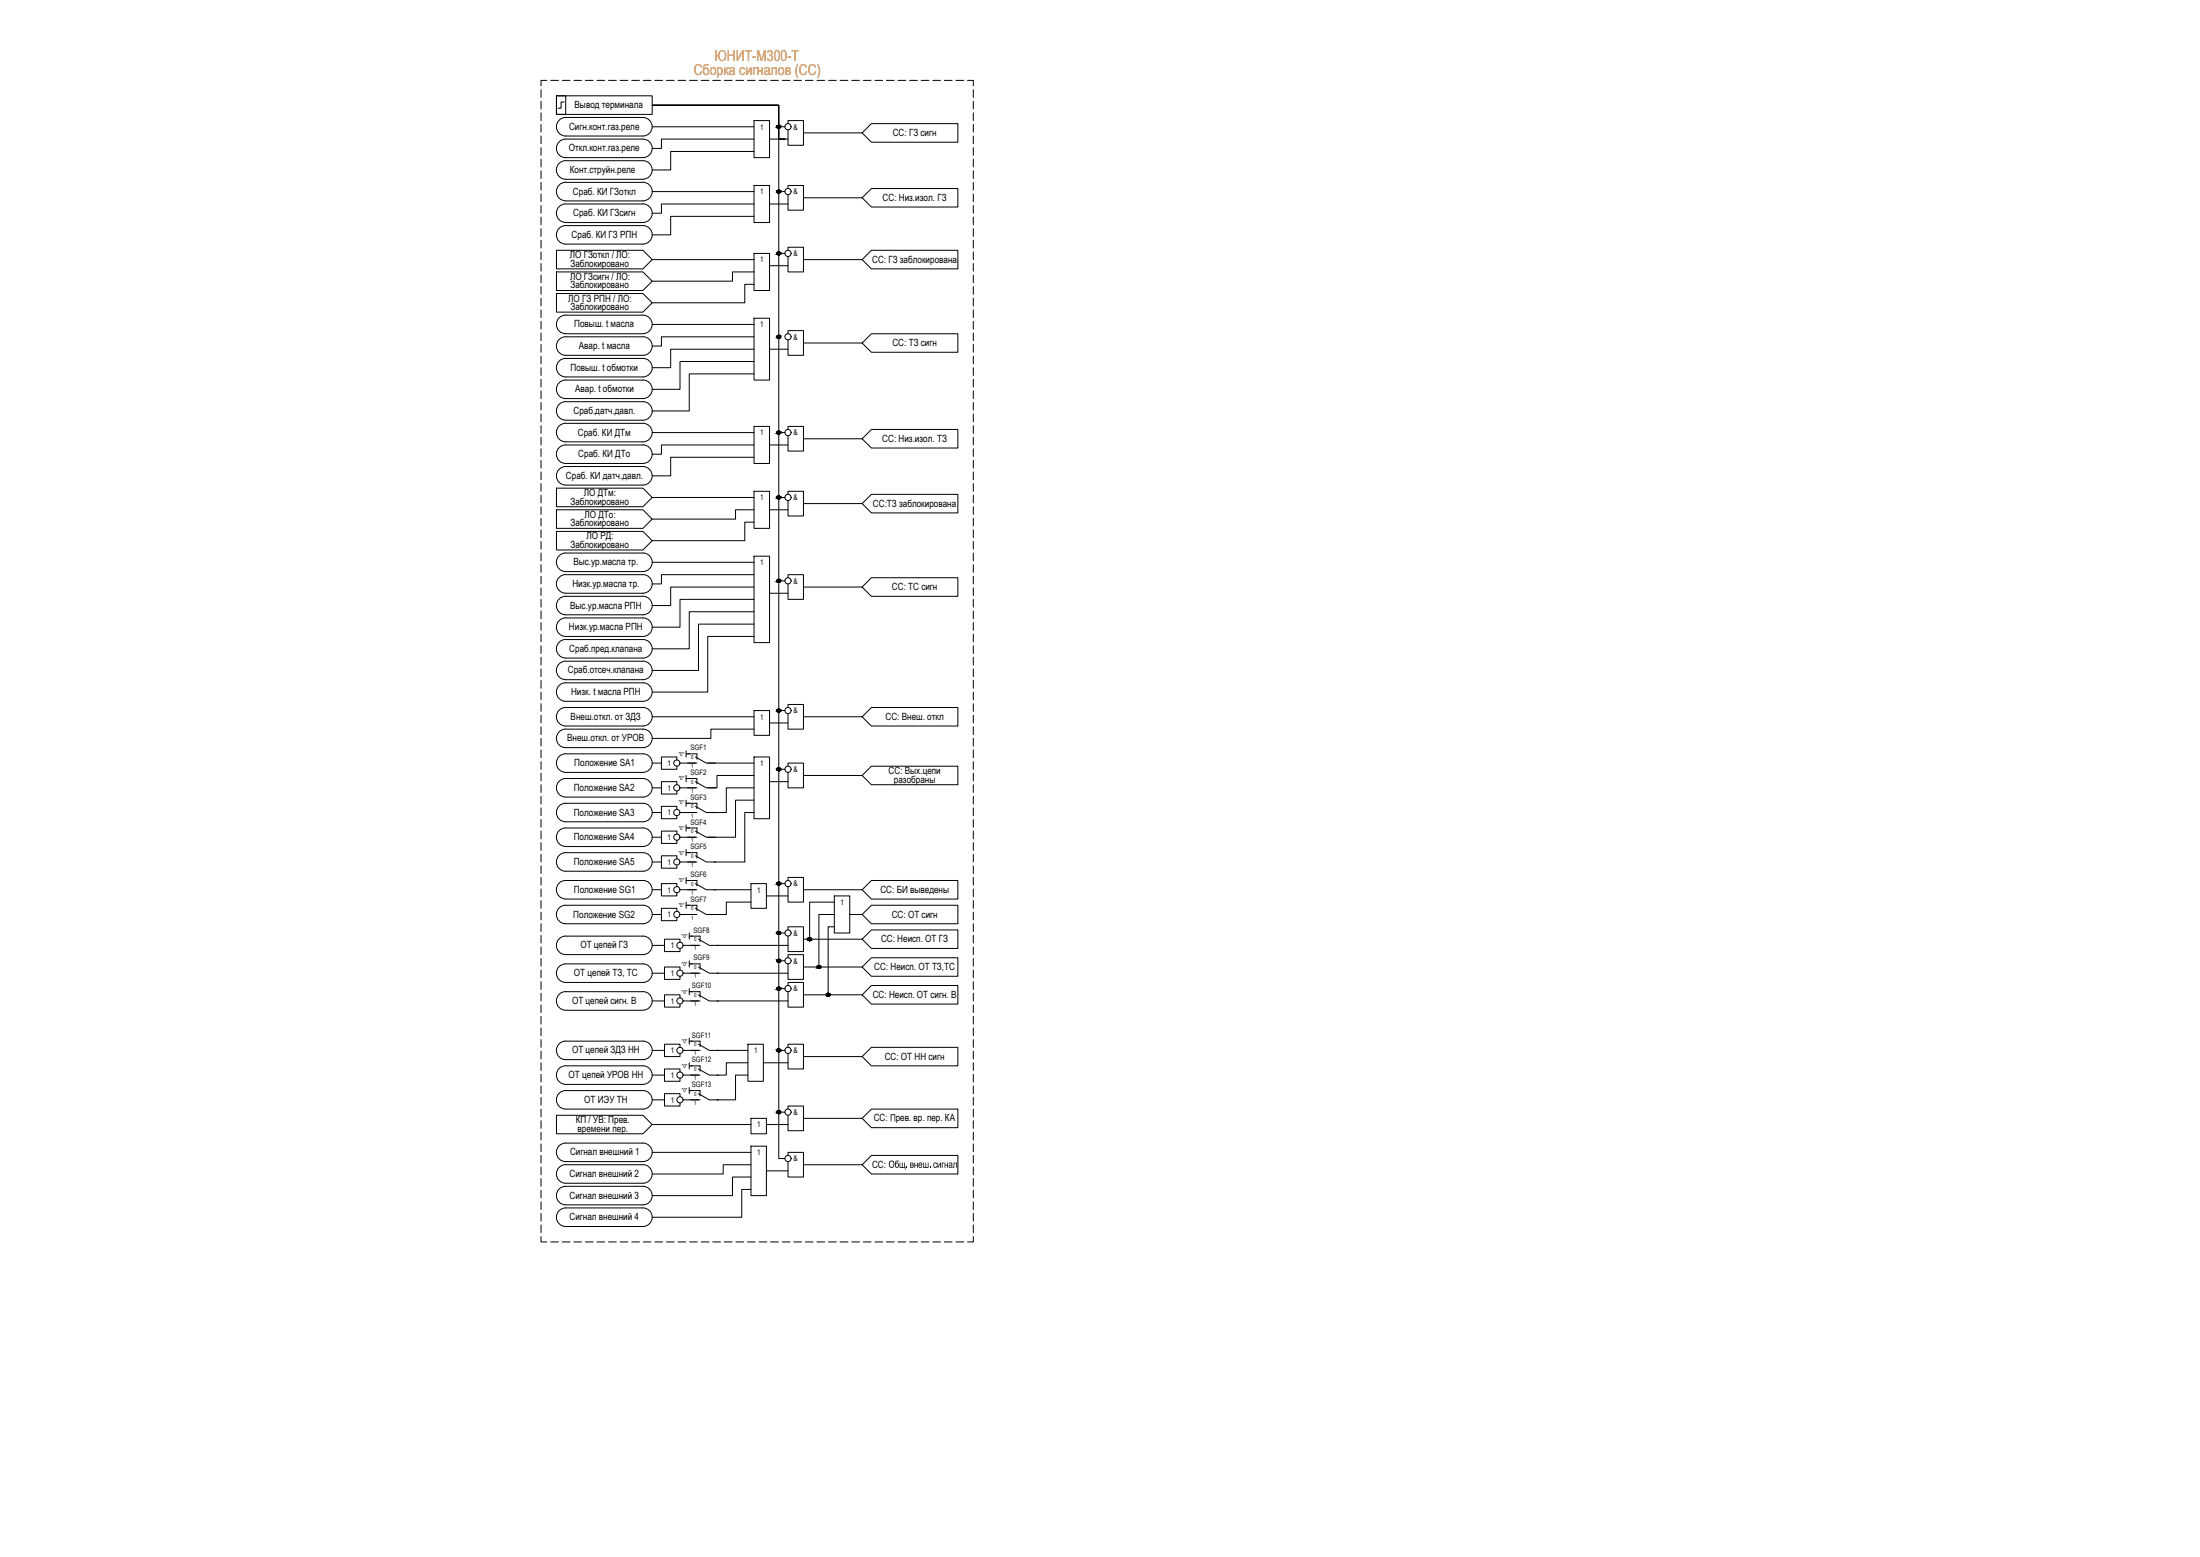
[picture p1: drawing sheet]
<svg xmlns="http://www.w3.org/2000/svg" width="1189mm" height="841mm" viewBox="0 0 1189 841" stroke-linecap="round" stroke-linejoin="round" font-family="sans-serif">
<!-- layer: 0 -->
<g fill="none" stroke="#000" stroke-width=".54">
<path d="M292 48v5M292 55v4M296 43h-4v3M298 43h4M301 52h5v10h-5zM301 52h51v10h-51zM304 43h4M305 55h-2v3h-1M310 43h4M316 43h5M323 43h4M329 43h4"/>
<path d="M335 43h4M341 43h5M348 43h4M352 57h69v18h3h-3v-18zM354 43h4M360 43h4M366 43h5M373 43h4M379 43h4M385 43h4M391 43h5M398 43h4"/>
<path d="M404 43h4M410 43h4M416 43h5M423 43h4M429 43h4M435 43h4M442 43h4M448 43h4M454 43h4M460 43h4M467 43h4M473 43h4"/>
<path d="M479 43h4M485 43h4M492 43h4M498 43h4M504 43h4M510 43h4M517 43h4M523 43h3v3M526 48v5M526 55v4M292 61v4M292 67v4"/>
<path d="M292 73v5M292 80v4M306 63a5 5 0 0 0-5 5 5 5 0 0 0 5 5M306 75a5 5 0 0 0-5 5 5 5 0 0 0 5 5M306 63h41a5 5 0 0 1 5 5 5 5 0 0 1-5 5h-41M306 75h41a5 5 0 0 1 5 5 5 5 0 0 1-5 5h-41M352 68h55M407 65h9v20h-9zM407 75h-50v5h-5M416 75h10M421 75v526h3M421 68h3"/>
<path d="M426 67v-2h8v13h-8v-8M434 72h32l5-5h47v10h-47l-5-5M526 61v4M526 67v4M526 73v5M526 80v4M292 86v4M292 92v4M292 98v5M306 87a5 5 0 0 0-5 5 5 5 0 0 0 5 5M306 98a5 5 0 0 0-5 5 5 5 0 0 0 5 5M306 87h41a5 5 0 0 1 5 5 5 5 0 0 1-5 5h-41"/>
<path d="M306 98h41a5 5 0 0 1 5 5 5 5 0 0 1-5 5M407 82h-45v10h-10M526 86v4M526 92v4M526 98v5M292 105v4M292 111v4M292 117v4M306 110a5 5 0 0 0-5 5 5 5 0 0 0 5 5M306 110h41a5 5 0 0 1 5 5 5 5 0 0 1-5 5h-41M306 109h41M352 103h55"/>
<path d="M407 100h9v20h-9zM407 110h-50v5h-5M407 117h-45v10h-10M416 110h10M421 103h3M426 102v-2h8v14h-8v-9M434 107h32l5-5h47v10h-47l-5-5M526 105v4M526 111v4M526 117v4M292 124v4M292 130v4"/>
<path d="M292 136v4M301 135h46l5 5-5 5h-46zM306 122a5 5 0 0 0-5 5 5 5 0 0 0 5 5M306 122h41a5 5 0 0 1 5 5 5 5 0 0 1-5 5h-41M407 137h9v20h-9zM421 137h3M426 135v-1h8v13h-8v-8M526 124v4M526 130v4M526 136v4M292 142v4M292 149v4"/>
<path d="M292 155v4M301 147h46l5 5-5 5h-46zM301 159h46l5 5-5 5h-46zM352 140h55M407 147h-11v5h-44M407 154h-5v10h-50M416 144h10M434 140h32l5-5h47v10h-47l-5-5M526 142v4M526 149v4M526 155v4M292 161v4"/>
<path d="M292 167v5M292 174v4M292 180v4M306 170a5 5 0 0 0-5 5 5 5 0 0 0 5 5M306 170h41a5 5 0 0 1 5 5 5 5 0 0 1-5 5h-41M352 175h55M407 172h9v33h-9zM526 161v4M526 167v5M526 174v4M526 180v4M292 186v4"/>
<path d="M292 192v5M292 199v4M306 182a5 5 0 0 0-5 5 5 5 0 0 0 5 5M306 194a5 5 0 0 0-5 5 5 5 0 0 0 5 5M306 194h41a5 5 0 0 1 5 5 5 5 0 0 1-5 5h-41M306 182h41M347 182a5 5 0 0 1 5 5 5 5 0 0 1-5 5h-41M407 189h-45v10h-10M407 182h-50v5h-5M407 195h-40v15h-15M416 189h10M426 180v-1h8v13h-8v-8"/>
<path d="M434 185h32l5-5h47v10h-47l-5-5M526 186v4M526 192v5M526 199v4M292 205v4M292 211v4M292 217v5M306 205a5 5 0 0 0-5 5 5 5 0 0 0 5 5M306 217a5 5 0 0 0-5 5 5 5 0 0 0 5 5M306 217h41a5 5 0 0 1 5 5 5 5 0 0 1-5 5h-41M306 205h41M347 205a5 5 0 0 1 5 5 5 5 0 0 1-5 5h-41"/>
<path d="M407 202h-35v20h-20M526 205v4M526 211v4M526 217v5M292 224v4M292 230v4M292 236v4M306 229a5 5 0 0 0-5 5 5 5 0 0 0 5 5M306 229h41a5 5 0 0 1 5 5 5 5 0 0 1-5 5h-41M352 234h55M407 230h9v20h-9zM421 234h3"/>
<path d="M426 232v-2h8v14h-8v-9M434 237h32l5-5h47v10h-47l-5-5M526 224v4M526 230v4M526 236v4M292 242v5M292 249v4M292 255v4M306 240a5 5 0 0 0-5 5 5 5 0 0 0 5 5M306 252a5 5 0 0 0-5 5 5 5 0 0 0 5 5M306 240h41a5 5 0 0 1 5 5 5 5 0 0 1-5 5h-41M306 252h41a5 5 0 0 1 5 5 5 5 0 0 1-5 5h-41"/>
<path d="M407 240h-50v5h-5M407 247h-45v10h-10M416 240h10M526 242v5M526 249v4M526 255v4M292 261v4M292 267v5M292 274v4M292 280v4M301 264h46l5 5-5 5h-46zM301 275h46l5 5-5 5h-46z"/>
<path d="M352 269h55M407 275h-10v5h-45M407 265h9v20h-9zM416 275h10M421 269h3M426 267v-2h8v14h-8v-9M434 272h32l5-5h47v10h-47l-5-5M526 261v4M526 267v5M526 274v4M526 280v4M292 286v4"/>
<path d="M292 292v5M292 299v4M301 287h46l5 5-5 5h-46zM306 299a5 5 0 0 0-5 5 5 5 0 0 0 5 5M306 299h41M347 299a5 5 0 0 1 5 5 5 5 0 0 1-5 5h-41M407 282h-5v10h-50M526 286v4M526 292v5M526 299v4M292 305v4M292 311v4"/>
<path d="M292 318v4M306 310a5 5 0 0 0-5 5 5 5 0 0 0 5 5M306 310h41a5 5 0 0 1 5 5 5 5 0 0 1-5 5h-41M352 304h55M407 300h9v47h-9zM407 317h-45v10h-10M407 310h-50v5h-5M421 314h3M426 312v-2h8v14h-8v-9M434 317h32l5-5h47v10h-47l-5-5M526 305v4M526 311v4"/>
<path d="M526 318v4M292 324v4M292 330v4M292 336v4M306 322a5 5 0 0 0-5 5 5 5 0 0 0 5 5M306 334a5 5 0 0 0-5 5 5 5 0 0 0 5 5M306 334h41a5 5 0 0 1 5 5 5 5 0 0 1-5 5h-41M306 322h41M347 322a5 5 0 0 1 5 5 5 5 0 0 1-5 5h-41M407 324h-40v15h-15M407 330h-35v20h-20M407 337h-30v25h-25"/>
<path d="M416 320h10M526 324v4M526 330v4M526 336v4M292 343v4M292 349v4M292 355v4M306 345a5 5 0 0 0-5 5 5 5 0 0 0 5 5M306 357a5 5 0 0 0-5 5 5 5 0 0 0 5 5M306 345h41a5 5 0 0 1 5 5 5 5 0 0 1-5 5h-41M306 357h41a5 5 0 0 1 5 5 5 5 0 0 1-5 5h-41M407 344h-25v30h-30"/>
<path d="M526 343v4M526 349v4M526 355v4M292 361v4M292 368v4M292 374v4M306 369a5 5 0 0 0-5 5 5 5 0 0 0 5 5M306 369h41a5 5 0 0 1 5 5 5 5 0 0 1-5 5h-41M526 361v4M526 368v4M526 374v4M292 380v4"/>
<path d="M292 386v5M292 393v4M292 399v4M306 382a5 5 0 0 0-5 5 5 5 0 0 0 5 5M306 394a5 5 0 0 0-5 5 5 5 0 0 0 5 5M306 382h41a5 5 0 0 1 5 5 5 5 0 0 1-5 5h-41M306 394h41a5 5 0 0 1 5 5 5 5 0 0 1-5 5h-41M352 387h55M407 384h9v13h-9zM407 394h-23v5h-32M416 391h10M421 384h3"/>
<path d="M426 382v-1h8v13h-8v-8M434 387h32l5-5h47v10h-47l-5-5M526 380v4M526 386v5M526 393v4M526 399v4M292 405v4M292 411v5M292 418v4M306 407a5 5 0 0 0-5 5 5 5 0 0 0 5 5M306 407h41a5 5 0 0 1 5 5 5 5 0 0 1-5 5h-41M352 412h5"/>
<path d="M366 411v-2h-9v7h9v-2M367 412h9M371 406v3M371 419v3M371 407h1M382 412h25M407 409h9v33h-9zM407 419h-20v7h-5M421 416h3M426 414v-2h8v14h-8v-9M434 419h32M466 419l5-5h47v10h-47z"/>
<path d="M526 405v4M526 411v5M526 418v4M292 424v4M292 430v4M292 436v5M306 421a5 5 0 0 0-5 5 5 5 0 0 0 5 5M306 434a5 5 0 0 0-5 5 5 5 0 0 0 5 5M306 421h41a5 5 0 0 1 5 5 5 5 0 0 1-5 5h-41M306 434h41M347 434a5 5 0 0 1 5 5 5 5 0 0 1-5 5h-41M352 426h5"/>
<path d="M352 439h5M366 424v-2h-9v7h9v-2M366 437v-1h-9v6h9v-1M367 426h9M367 439h9M371 432v4M371 421h1M371 434h1M407 426h-15v13h-10M407 432h-10v20h-15M407 439h-5v27h-16M416 422h10"/>
<path d="M526 424v4M526 430v4M526 436v5M292 443v4M292 449v4M292 455v4M306 447a5 5 0 0 0-5 5 5 5 0 0 0 5 5M306 447h41a5 5 0 0 1 5 5 5 5 0 0 1-5 5h-41M352 452h5M366 451v-2h-9v7h9v-2M367 452h9M371 446v3"/>
<path d="M371 459v3M371 447h1M526 443v4M526 449v4M526 455v4M292 461v5M292 468v4M292 474v4M306 461a5 5 0 0 0-5 5 5 5 0 0 0 5 5M306 476a5 5 0 0 0-5 5 5 5 0 0 0 5 5M306 461h41a5 5 0 0 1 5 5 5 5 0 0 1-5 5h-41M306 476h41a5 5 0 0 1 5 5 5 5 0 0 1-5 5h-41"/>
<path d="M352 466h5M366 464v-2h-9v7h9v-2M366 479v-2h-9v7h9v-2M367 466h9M371 474v3M371 461h1M371 476h1M406 477h8v14h-8zM421 477h3M426 476v-2h8v13h-8v-8M526 461v5M526 468v4"/>
<path d="M526 474v4M292 480v4M292 486v5M292 493v4M292 499v4M306 489a5 5 0 0 0-5 5 5 5 0 0 0 5 5M306 489h41a5 5 0 0 1 5 5 5 5 0 0 1-5 5h-41M352 481h5M352 494h5M366 492v-1h-9v6h9v-1M367 481h9M367 494h9"/>
<path d="M371 487v4M371 489h1M386 481h20M406 487h-14v7h-10M414 484h12M434 481h32M451 484h8v20h-8zM451 487h-13v20M451 494h-8v28M459 494h7l5-5h47v10h-47l-5-5M466 481l5-5h47v10h-47zM526 480v4"/>
<path d="M526 486v5M526 493v4M526 499v4M292 505v4M292 511v5M292 518v4M306 506a5 5 0 0 0-5 5 5 5 0 0 0 5 5M306 506h41a5 5 0 0 1 5 5 5 5 0 0 1-5 5h-41M352 511h7M367 509v-2h-8v7h8v-2M369 511h8M372 506h2"/>
<path d="M372 504v3M372 519v3M387 511h39M421 519h3M421 504h3M426 517v-1h8v13h-8v-8M426 502v-1h8v13h-8v-8M434 507h32M451 501h-3v36M466 507l5-5h47v10h-47zM526 505v4M526 511v5"/>
<path d="M526 518v4M292 524v4M292 530v4M292 537v4M306 536a5 5 0 0 0-5 5 5 5 0 0 0 5 5M306 521a5 5 0 0 0-5 5 5 5 0 0 0 5 5M306 536h41a5 5 0 0 1 5 5 5 5 0 0 1-5 5M306 521h41a5 5 0 0 1 5 5 5 5 0 0 1-5 5h-41M352 526h7M367 524v-2h-8v7h8v-2M367 539v-2h-8v7h8v-2M369 526h8"/>
<path d="M372 536h2M372 521h2M372 534v3M387 526h39M421 534h3M426 532v-1h8v13h-8v-8M434 522h32M434 537h32M466 522l5-5h47v10h-47zM471 532h47v10h-47l-5-5zM526 524v4M526 530v4"/>
<path d="M526 537v4M292 543v4M292 549v4M292 555v4M306 546h41M352 541h7M369 541h8M387 541h39M526 543v4M526 549v4M526 555v4M292 562v4"/>
<path d="M292 568v4M292 574v4M306 562a5 5 0 0 0-5 5 5 5 0 0 0 5 5M306 576a5 5 0 0 0-5 5 5 5 0 0 0 5 5M306 562h41a5 5 0 0 1 5 5 5 5 0 0 1-5 5h-41M306 576h41M347 576a5 5 0 0 1 5 5 5 5 0 0 1-5 5h-41M352 567h7M367 566v-2h-8v7h8v-2M367 579v-2h-8v7h8v-2M369 567h8M372 562h2"/>
<path d="M372 576h2M372 561v3M372 574v3M387 567h17M404 564h9v20h-9zM404 574h-12v7h-5M413 574h13M421 567h3M426 566v-2h8v13h-8v-8M434 571h32M466 571l5-5h47v10h-47zM526 562v4"/>
<path d="M526 568v4M526 574v4M292 580v4M292 587v4M292 593v4M292 599v4M306 589a5 5 0 0 0-5 5 5 5 0 0 0 5 5M306 589h41a5 5 0 0 1 5 5 5 5 0 0 1-5 5h-41M352 581h7M352 594h7M367 592v-1h-8v6h8v-1M369 581h8"/>
<path d="M369 594h8M372 589h2M372 587v4M404 581h-7v13h-10M426 599v-2h8v14h-8v-9M526 580v4M526 587v4M526 593v4M526 599v4M292 605v5M292 612v4M292 618v4"/>
<path d="M301 602h46l5 5-5 5h-46zM306 617a5 5 0 0 0-5 5 5 5 0 0 0 5 5M306 617h41a5 5 0 0 1 5 5 5 5 0 0 1-5 5h-41M352 607h54M406 604h8v8h-8zM406 619h8v27h-8zM414 607h12M421 601v25h3M434 604h32l5-5h47v10h-47l-5-5M526 605v5M526 612v4M526 618v4"/>
<path d="M292 624v4M292 630v5M292 637v4M306 629a5 5 0 0 0-5 5 5 5 0 0 0 5 5M306 629h41a5 5 0 0 1 5 5 5 5 0 0 1-5 5h-41M352 622h54M406 629h-15v5h-39M406 636h-10v10h-44M414 632h12M426 624v-2h8v14h-8v-9M434 629h32M471 624h47v10h-47l-5-5z"/>
<path d="M526 624v4M526 630v5M526 637v4M292 643v4M292 649v4M292 655v5M306 641a5 5 0 0 0-5 5 5 5 0 0 0 5 5M306 652a5 5 0 0 0-5 5 5 5 0 0 0 5 6M306 641h41a5 5 0 0 1 5 5 5 5 0 0 1-5 5h-41M306 652h41a5 5 0 0 1 5 5 5 5 0 0 1-5 6h-41M406 642h-5v16h-49M526 643v4"/>
<path d="M526 649v4M526 655v5M292 668v3h4M292 662v4M298 671h4M304 671h4M310 671h4M316 671h5M323 671h4M329 671h4M335 671h4M341 671h5"/>
<path d="M348 671h4M354 671h4M360 671h4M366 671h5M373 671h4M379 671h4M385 671h4M391 671h5M398 671h4M404 671h4M410 671h4M416 671h5"/>
<path d="M423 671h4M429 671h4M435 671h4M442 671h4M448 671h4M454 671h4M460 671h4M467 671h4M473 671h4M479 671h4M485 671h4M492 671h4"/>
<path d="M498 671h4M504 671h4M510 671h4M517 671h4M526 668v3h-3M526 662v4"/>
<circle cx="421" cy="68" r=".8"/>
<circle cx="426" cy="68" r="1.7"/>
<circle cx="421" cy="103" r=".8"/>
<circle cx="426" cy="103" r="1.7"/>
<circle cx="421" cy="137" r=".8"/>
<circle cx="426" cy="137" r="1.7"/>
<circle cx="421" cy="182" r=".8"/>
<circle cx="426" cy="182" r="1.7"/>
<circle cx="421" cy="234" r=".8"/>
<circle cx="426" cy="234" r="1.7"/>
<circle cx="421" cy="269" r=".8"/>
<circle cx="426" cy="269" r="1.7"/>
<circle cx="421" cy="314" r=".8"/>
<circle cx="426" cy="314" r="1.7"/>
<circle cx="421" cy="384" r=".8"/>
<circle cx="426" cy="384" r="1.7"/>
<circle cx="366" cy="412" r="1.7"/>
<circle cx="421" cy="416" r=".8"/>
<circle cx="426" cy="416" r="1.7"/>
<circle cx="366" cy="439" r="1.7"/>
<circle cx="366" cy="426" r="1.7"/>
<circle cx="366" cy="452" r="1.7"/>
<circle cx="366" cy="466" r="1.7"/>
<circle cx="421" cy="477" r=".8"/>
<circle cx="426" cy="477" r="1.7"/>
<circle cx="366" cy="494" r="1.7"/>
<circle cx="366" cy="481" r="1.7"/>
<circle cx="367" cy="511" r="1.7"/>
<circle cx="421" cy="519" r=".8"/>
<circle cx="421" cy="504" r=".8"/>
<circle cx="426" cy="504" r="1.7"/>
<circle cx="426" cy="519" r="1.7"/>
<circle cx="438" cy="507" r=".8"/>
<circle cx="367" cy="526" r="1.7"/>
<circle cx="421" cy="534" r=".8"/>
<circle cx="426" cy="534" r="1.7"/>
<circle cx="443" cy="522" r=".8"/>
<circle cx="447" cy="537" r=".8"/>
<circle cx="367" cy="541" r="1.7"/>
<circle cx="367" cy="567" r="1.7"/>
<circle cx="421" cy="567" r=".8"/>
<circle cx="426" cy="567" r="1.7"/>
<circle cx="367" cy="594" r="1.7"/>
<circle cx="367" cy="581" r="1.7"/>
<circle cx="421" cy="601" r=".8"/>
<circle cx="426" cy="601" r="1.7"/>
<circle cx="426" cy="626" r="1.7"/>
</g>
<g fill="none" stroke="#000" stroke-width=".54">
<path d="M372 407h5v3M372 412h5M376 409l6 3h5M372 421h5v2M372 434h5v3M372 426h5M372 439h5M376 422l6 4h5M376 436l6 3h5M372 447h5v3M372 452h5M376 449l6 3h5"/>
<path d="M372 461h5v2M372 476h5v3M372 466h5M376 462l6 4h5M376 477l6 4h5M372 489h5v3M372 481h5M372 494h5M376 491l6 3h5M373 506h5v3M373 511h5M377 507l6 4h5"/>
<path d="M373 521h5v3M373 536h5v3M373 526h5M377 522l6 4h5M377 537l6 4h5M373 541h5M373 562h5v3M373 576h5v3M373 567h5M377 564l6 3h5M377 577l6 4h5M373 589h5v3"/>
<path d="M373 581h5M373 594h5M377 591l6 3h5"/>
</g>
<!-- layer: 0 -->
<g fill="#000" stroke="#000" stroke-width=".54">
<path d="M420 68h1zM420 103h1zM420 136h1zM420 181h1zM420 233h1zM421 269v1zM420 268h1zM420 313h1zM420 383h1zM420 415h1zM420 477h1zM420 518h1z"/>
<path d="M420 503h1zM420 533h1zM420 567h1zM420 600h1z"/>
<path d="M420 68h1zM420 68h1z"/>
<path d="M420 69h1zM420 69h1z"/>
<path d="M420 68h1zM420 68h1z"/>
<path d="M420 69h1zM420 69h1z"/>
<path d="M420 68h1zM420 68h1z"/>
<path d="M420 69h1zM420 69h1z"/>
<path d="M420 68h1zM420 68h1z"/>
<path d="M420 69h1zM420 69h1z"/>
<path d="M420 68h2zM420 68h2z"/>
<path d="M420 69h1zM420 69h1z"/>
<path d="M420 68h2zM420 68h2z"/>
<path d="M420 69h2zM420 69h1z"/>
<path d="M420 68h2zM420 68h2z"/>
<path d="M420 69h2zM420 69h2z"/>
<path d="M420 68h2zM420 68h2z"/>
<path d="M420 69h2zM420 69h2z"/>
<path d="M420 68h2zM420 68h2z"/>
<path d="M420 68h2zM420 68h2z"/>
<path d="M420 68h2zM420 68h2z"/>
<path d="M420 69h2zM420 69h2z"/>
<path d="M420 69h2zM420 69h2z"/>
<path d="M420 69h2zM420 69h2z"/>
<path d="M420 68h2zM420 68l2 1z"/>
<path d="M420 103h1zM420 103h1z"/>
<path d="M420 104h1zM420 104h1z"/>
<path d="M420 103h1zM420 103h1z"/>
<path d="M420 104h1zM420 104h1z"/>
<path d="M420 103h1zM420 103h1z"/>
<path d="M420 104h1zM420 104h1z"/>
<path d="M420 103h1zM420 103h1z"/>
<path d="M420 104h1zM420 104h1z"/>
<path d="M420 103h2zM420 103h2z"/>
<path d="M420 104h1zM420 104h1z"/>
<path d="M420 103h2zM420 103h2z"/>
<path d="M420 104h2zM420 104h1z"/>
<path d="M420 103h2zM420 103h2z"/>
<path d="M420 104h2zM420 104h2z"/>
<path d="M420 103h2zM420 103h2z"/>
<path d="M420 104h2zM420 104h2z"/>
<path d="M420 103h2zM420 103h2z"/>
<path d="M420 103h2zM420 103h2z"/>
<path d="M420 103h2zM420 103h2z"/>
<path d="M420 104h2zM420 104h2z"/>
<path d="M420 104h2zM420 104h2z"/>
<path d="M420 104h2zM420 104h2z"/>
<path d="M420 103h2zM420 103l2 1z"/>
<path d="M420 136h1zM420 136h1z"/>
<path d="M420 138h1zM420 138h1z"/>
<path d="M420 136h1zM420 136h1z"/>
<path d="M420 138h1zM420 138h1z"/>
<path d="M420 136h1zM420 136h1z"/>
<path d="M420 138h1zM420 138h1z"/>
<path d="M420 136h1zM420 136h1z"/>
<path d="M420 137h1zM420 137l1 1z"/>
<path d="M420 136h2zM420 136h2z"/>
<path d="M420 137h1zM420 137h1z"/>
<path d="M420 136l2 1zM420 136l2 1z"/>
<path d="M420 137h2zM420 137h1z"/>
<path d="M420 137h2zM420 137h2z"/>
<path d="M420 137h2zM420 137h2z"/>
<path d="M420 137h2zM420 137h2z"/>
<path d="M420 137h2zM420 137h2z"/>
<path d="M420 137h2zM420 137h2z"/>
<path d="M420 137h2zM420 137h2z"/>
<path d="M420 137h2zM420 137h2z"/>
<path d="M420 137h2zM420 137h2z"/>
<path d="M420 137h2zM420 137h2z"/>
<path d="M420 137h2zM420 137h2z"/>
<path d="M420 137h2zM420 137h2z"/>
<path d="M420 181h1zM420 181h1z"/>
<path d="M420 183h1zM420 183h1z"/>
<path d="M420 181h1zM420 181h1z"/>
<path d="M420 183h1zM420 183h1z"/>
<path d="M420 181h1zM420 181h1z"/>
<path d="M420 183h1zM420 183h1z"/>
<path d="M420 181h1zM420 181h1z"/>
<path d="M420 183h1zM420 183h1z"/>
<path d="M420 181h2zM420 181h2z"/>
<path d="M420 182h1zM420 182l1 1z"/>
<path d="M420 181l2 1zM420 181l2 1z"/>
<path d="M420 182h2zM420 182h1z"/>
<path d="M420 182h2zM420 182h2z"/>
<path d="M420 182h2zM420 182h2z"/>
<path d="M420 182h2zM420 182h2z"/>
<path d="M420 182h2zM420 182h2z"/>
<path d="M420 182h2zM420 182h2z"/>
<path d="M420 182h2zM420 182h2z"/>
<path d="M420 182h2zM420 182h2z"/>
<path d="M420 182h2zM420 182h2z"/>
<path d="M420 182h2zM420 182h2z"/>
<path d="M420 182h2zM420 182h2z"/>
<path d="M420 182h2zM420 182h2z"/>
<path d="M420 233h1zM420 233h1z"/>
<path d="M420 234h1zM420 234h1z"/>
<path d="M420 233h1zM420 233h1z"/>
<path d="M420 234h1zM420 234h1z"/>
<path d="M420 233h1zM420 233h1z"/>
<path d="M420 234h1zM420 234h1z"/>
<path d="M420 233h1zM420 233h1z"/>
<path d="M420 234h1zM420 234h1z"/>
<path d="M420 233h2zM420 233h2z"/>
<path d="M420 234h1zM420 234h1z"/>
<path d="M420 233h2zM420 233h2z"/>
<path d="M420 234h2zM420 234h1z"/>
<path d="M420 233h2zM420 233h2z"/>
<path d="M420 234h2zM420 234h2z"/>
<path d="M420 233h2zM420 233h2z"/>
<path d="M420 234h2zM420 234h2z"/>
<path d="M420 233h2zM420 233h2z"/>
<path d="M420 233l2 1zM420 233l2 1z"/>
<path d="M420 234h2zM420 234h2z"/>
<path d="M420 234h2zM420 234h2z"/>
<path d="M420 234h2zM420 234h2z"/>
<path d="M420 234h2zM420 234h2z"/>
<path d="M420 234h2zM420 234h2z"/>
<path d="M420 268h1zM420 268h1z"/>
<path d="M420 269h1zM420 269h1z"/>
<path d="M420 268h1zM420 268h1z"/>
<path d="M420 269h1zM420 269h1z"/>
<path d="M420 268h1zM420 268h1z"/>
<path d="M420 269h1zM420 269h1z"/>
<path d="M420 268h1zM420 268h1z"/>
<path d="M420 269h1zM420 269h1z"/>
<path d="M420 268h2zM420 268h2z"/>
<path d="M420 269h1zM420 269h1z"/>
<path d="M420 268h2zM420 268h2z"/>
<path d="M420 269h2zM420 269h1z"/>
<path d="M420 268h2zM420 268h2z"/>
<path d="M420 269h2zM420 269h2z"/>
<path d="M420 268h2zM420 268h2z"/>
<path d="M420 269h2zM420 269h2z"/>
<path d="M420 268l2 1zM420 268l2 1z"/>
<path d="M420 269h2zM420 269h2z"/>
<path d="M420 269h2zM420 269h2z"/>
<path d="M420 269h2zM420 269h2z"/>
<path d="M420 269h2zM420 269h2z"/>
<path d="M420 269h2zM420 269h2z"/>
<path d="M420 269h2zM420 269h2z"/>
<path d="M420 313h1zM420 313h1z"/>
<path d="M420 314h1zM420 314l1 1z"/>
<path d="M420 313h1zM420 313h1z"/>
<path d="M420 314h1zM420 314h1z"/>
<path d="M420 313h1zM420 313h1z"/>
<path d="M420 314h1zM420 314h1z"/>
<path d="M420 313h1zM420 313h1z"/>
<path d="M420 314h1zM420 314h1z"/>
<path d="M420 313h2zM420 313h2z"/>
<path d="M420 314h1zM420 314h1z"/>
<path d="M420 313h2zM420 313h2z"/>
<path d="M420 314h2zM420 314h1z"/>
<path d="M420 313h2zM420 313h2z"/>
<path d="M420 314h2zM420 314h2z"/>
<path d="M420 313l2 1zM420 313l2 1z"/>
<path d="M420 314h2zM420 314h2z"/>
<path d="M420 314h2zM420 314h2z"/>
<path d="M420 314h2zM420 314h2z"/>
<path d="M420 314h2zM420 314h2z"/>
<path d="M420 314h2zM420 314h2z"/>
<path d="M420 314h2zM420 314h2z"/>
<path d="M420 314h2zM420 314h2z"/>
<path d="M420 314h2zM420 314h2z"/>
<path d="M420 383h1zM420 383h1z"/>
<path d="M420 385h1zM420 385h1z"/>
<path d="M420 383h1zM420 383h1z"/>
<path d="M420 384h1zM420 384l1 1z"/>
<path d="M420 383h1zM420 383h1z"/>
<path d="M420 384h1zM420 384h1z"/>
<path d="M420 383h1zM420 383h1z"/>
<path d="M420 384h1zM420 384h1z"/>
<path d="M420 383h2zM420 383h2z"/>
<path d="M420 384h1zM420 384h1z"/>
<path d="M420 383h2zM420 383h2z"/>
<path d="M420 384h2zM420 384h1z"/>
<path d="M420 383l2 1zM420 383l2 1z"/>
<path d="M420 384h2zM420 384h2z"/>
<path d="M420 384h2zM420 384h2z"/>
<path d="M420 384h2zM420 384h2z"/>
<path d="M420 384h2zM420 384h2z"/>
<path d="M420 384h2zM420 384h2z"/>
<path d="M420 384h2zM420 384h2z"/>
<path d="M420 384h2zM420 384h2z"/>
<path d="M420 384h2zM420 384h2z"/>
<path d="M420 384h2zM420 384h2z"/>
<path d="M420 384h2zM420 384h2z"/>
<path d="M420 415h1zM420 415h1z"/>
<path d="M420 416h1zM420 416h1z"/>
<path d="M420 415h1zM420 415h1z"/>
<path d="M420 416h1zM420 416h1z"/>
<path d="M420 415h1zM420 415h1z"/>
<path d="M420 416h1zM420 416h1z"/>
<path d="M420 415h1zM420 415h1z"/>
<path d="M420 416h1zM420 416h1z"/>
<path d="M420 415h2zM420 415h2z"/>
<path d="M420 416h1zM420 416h1z"/>
<path d="M420 415h2zM420 415h2z"/>
<path d="M420 416h2zM420 416h1z"/>
<path d="M420 415h2zM420 415h2z"/>
<path d="M420 416h2zM420 416h2z"/>
<path d="M420 415h2zM420 415h2z"/>
<path d="M420 416h2zM420 416h2z"/>
<path d="M420 415h2zM420 415h2z"/>
<path d="M420 415h2zM420 415h2z"/>
<path d="M420 415l2 1zM420 415l2 1z"/>
<path d="M420 416h2zM420 416h2z"/>
<path d="M420 416h2zM420 416h2z"/>
<path d="M420 416h2zM420 416h2z"/>
<path d="M420 416h2zM420 416h2z"/>
<path d="M421 476v1zM421 476v1z"/>
<path d="M420 477h1zM420 477h1z"/>
<path d="M420 478h1zM420 478h1z"/>
<path d="M420 477h1zM420 477h1z"/>
<path d="M420 478h1zM420 478h1z"/>
<path d="M420 477h1zM420 477h1z"/>
<path d="M420 478h1zM420 478h1z"/>
<path d="M420 477h1zM420 477h1z"/>
<path d="M420 478h1zM420 478h1z"/>
<path d="M420 477h2zM420 477h2z"/>
<path d="M420 478h1zM420 478h1z"/>
<path d="M420 477h2zM420 477h2z"/>
<path d="M420 478h2zM420 478h1z"/>
<path d="M420 477h2zM420 477h2z"/>
<path d="M420 478h2zM420 478h2z"/>
<path d="M420 477h2zM420 477h2z"/>
<path d="M420 478h2zM420 478h2z"/>
<path d="M420 477h2zM420 477h2z"/>
<path d="M420 477h2zM420 477h2z"/>
<path d="M420 477h2zM420 477h2z"/>
<path d="M420 477h2zM420 477h2z"/>
<path d="M420 477l2 1zM420 477l2 1z"/>
<path d="M420 478h2zM420 478h2z"/>
<path d="M420 477h2zM420 477h2z"/>
<path d="M420 518h1zM420 518h1z"/>
<path d="M420 520h1zM420 520h1z"/>
<path d="M420 503h1zM420 503h1z"/>
<path d="M420 505h1zM420 505h1z"/>
<path d="M420 518h1zM420 518h1z"/>
<path d="M420 520h1zM420 520h1z"/>
<path d="M420 503h1zM420 503h1z"/>
<path d="M420 505h1zM420 505h1z"/>
<path d="M420 518h1zM420 518h1z"/>
<path d="M420 520h1zM420 520h1z"/>
<path d="M420 503h1zM420 503h1z"/>
<path d="M420 505h1zM420 505h1z"/>
<path d="M420 518h1zM420 518h1z"/>
<path d="M420 520h1zM420 520h1z"/>
<path d="M420 503h1zM420 503h1z"/>
<path d="M420 505h1zM420 505h1z"/>
<path d="M420 518l2 1zM420 518l2 1z"/>
<path d="M420 520h1zM420 520h1z"/>
<path d="M420 503l2 1zM420 503l2 1z"/>
<path d="M420 505h1zM420 505h1z"/>
<path d="M420 519h2zM420 519h2z"/>
<path d="M420 519h2zM420 519l1 1z"/>
<path d="M420 504h2zM420 504h2z"/>
<path d="M420 504h2zM420 504l1 1z"/>
<path d="M420 519h2zM420 519h2z"/>
<path d="M420 519h2zM420 519h2z"/>
<path d="M420 504h2zM420 504h2z"/>
<path d="M420 504h2zM420 504h2z"/>
<path d="M420 519h2zM420 519h2z"/>
<path d="M420 519h2zM420 519h2z"/>
<path d="M420 504h2zM420 504h2z"/>
<path d="M420 504h2zM420 504h2z"/>
<path d="M420 519h2zM420 519h2z"/>
<path d="M420 519h2zM420 519h2z"/>
<path d="M420 519h2zM420 519h2z"/>
<path d="M420 519h2zM420 519h2z"/>
<path d="M420 519h2zM420 519h2z"/>
<path d="M420 519h2zM420 519h2z"/>
<path d="M420 504h2zM420 504h2z"/>
<path d="M420 504h2zM420 504h2z"/>
<path d="M420 504h2zM420 504h2z"/>
<path d="M420 504h2zM420 504h2z"/>
<path d="M420 504h2zM420 504h2z"/>
<path d="M420 504h2zM420 504h2z"/>
<path d="M420 519h2zM420 519h2z"/>
<path d="M420 504h2zM420 504h2z"/>
<path d="M437 507h1zM437 507h1z"/>
<path d="M437 507h1zM437 507h1z"/>
<path d="M437 508h1zM437 508h1z"/>
<path d="M437 507h1zM437 507h1z"/>
<path d="M437 508h1zM437 508h1z"/>
<path d="M437 507h1zM437 507h1z"/>
<path d="M437 508h1zM437 508h1z"/>
<path d="M437 507h1zM437 507h1z"/>
<path d="M437 508h1zM437 508h1z"/>
<path d="M437 507h1zM437 507h1z"/>
<path d="M437 508h1zM437 508h1z"/>
<path d="M437 507h1zM437 507h1z"/>
<path d="M437 508h1zM437 508h1z"/>
<path d="M437 507h1zM437 507h1z"/>
<path d="M437 508h1zM437 508h1z"/>
<path d="M437 507h1zM437 507h1z"/>
<path d="M437 507h1zM437 507h1z"/>
<path d="M437 508h1zM437 508h1z"/>
<path d="M437 508h1zM437 508h1z"/>
<path d="M437 507h1zM437 507h1z"/>
<path d="M437 508h1zM437 508h1z"/>
<path d="M437 507h1zM437 507h1z"/>
<path d="M437 507h1zM437 507h1z"/>
<path d="M437 507h1zM437 507h1z"/>
<path d="M437 507h1zM437 507h1z"/>
<path d="M437 507l1 1zM437 507l1 1z"/>
<path d="M437 508h1zM437 508h1z"/>
<path d="M437 507h1zM437 507h1z"/>
<path d="M420 533h1zM420 533h1z"/>
<path d="M420 535h1zM420 535h1z"/>
<path d="M420 533h1zM420 533h1z"/>
<path d="M420 535h1zM420 535h1z"/>
<path d="M420 533h1zM420 533h1z"/>
<path d="M420 535h1zM420 535h1z"/>
<path d="M420 533l1 1zM420 533l1 1z"/>
<path d="M420 535h1zM420 535h1z"/>
<path d="M420 534h2zM420 534h2z"/>
<path d="M420 535h1zM420 535h1z"/>
<path d="M420 534h2zM420 534h2z"/>
<path d="M420 534h2zM420 534l1 1z"/>
<path d="M420 534h2zM420 534h2z"/>
<path d="M420 534h2zM420 534h2z"/>
<path d="M420 534h2zM420 534h2z"/>
<path d="M420 534h2zM420 534h2z"/>
<path d="M420 534h2zM420 534h2z"/>
<path d="M420 534h2zM420 534h2z"/>
<path d="M420 534h2zM420 534h2z"/>
<path d="M420 534h2zM420 534h2z"/>
<path d="M420 534h2zM420 534h2z"/>
<path d="M420 534h2zM420 534h2z"/>
<path d="M420 534h2zM420 534h2z"/>
<path d="M442 522h1zM442 522h1z"/>
<path d="M442 522h1zM442 522h1z"/>
<path d="M442 523h1zM442 523h1z"/>
<path d="M442 522h1zM442 522h1z"/>
<path d="M442 523h1zM442 523h1z"/>
<path d="M442 522h1zM442 522h1z"/>
<path d="M442 523h1zM442 523h1z"/>
<path d="M442 522h1zM442 522h1z"/>
<path d="M442 523h1zM442 523h1z"/>
<path d="M442 522h1zM442 522h1z"/>
<path d="M442 523h1zM442 523h1z"/>
<path d="M442 522h1zM442 522h1z"/>
<path d="M442 523h1zM442 523h1z"/>
<path d="M442 522h1zM442 522h1z"/>
<path d="M442 523h1zM442 523h1z"/>
<path d="M442 522h1zM442 522h1z"/>
<path d="M442 523h1zM442 523h1z"/>
<path d="M442 522h1zM442 522h1z"/>
<path d="M442 522h1zM442 522h1z"/>
<path d="M442 523h1zM442 523h1z"/>
<path d="M442 523h1zM442 523h1z"/>
<path d="M442 522h1zM442 522h1z"/>
<path d="M442 523h1zM442 523h1z"/>
<path d="M442 522h1zM442 522h1z"/>
<path d="M442 522h1zM442 522h1z"/>
<path d="M442 522h1zM442 522h1z"/>
<path d="M442 522l1 1zM442 522l1 1z"/>
<path d="M442 523h1zM442 523h1z"/>
<path d="M447 537h1zM447 537h1z"/>
<path d="M447 537h1zM447 537h1z"/>
<path d="M447 538h1zM447 538h1z"/>
<path d="M447 537h1zM447 537h1z"/>
<path d="M447 538h1zM447 538h1z"/>
<path d="M447 537h1zM447 537h1z"/>
<path d="M447 538h1zM447 538h1z"/>
<path d="M447 537h1zM447 537h1z"/>
<path d="M447 538h1zM447 538h1z"/>
<path d="M447 537h1zM447 537h1z"/>
<path d="M447 538h1zM447 538h1z"/>
<path d="M447 537h1zM447 537h1z"/>
<path d="M447 538h1zM447 538h1z"/>
<path d="M447 537h1zM447 537h1z"/>
<path d="M447 538h1zM447 538h1z"/>
<path d="M447 537h1zM447 537h1z"/>
<path d="M447 538h1zM447 538h1z"/>
<path d="M447 537h1zM447 537h1z"/>
<path d="M447 538h1zM447 538h1z"/>
<path d="M447 537h1zM447 537h1z"/>
<path d="M447 537h1zM447 537h1z"/>
<path d="M447 538h1zM447 538h1z"/>
<path d="M447 538h1zM447 538h1z"/>
<path d="M447 537h1zM447 537h1z"/>
<path d="M447 537h1zM447 537h1z"/>
<path d="M447 537h1zM447 537h1z"/>
<path d="M447 537h1zM447 537h1z"/>
<path d="M447 537h1zM447 537l1 1z"/>
<path d="M420 567h1zM420 567h1z"/>
<path d="M420 568h1zM420 568h1z"/>
<path d="M420 567h1zM420 567h1z"/>
<path d="M420 568h1zM420 568h1z"/>
<path d="M420 567h1zM420 567h1z"/>
<path d="M420 568h1zM420 568h1z"/>
<path d="M420 567h1zM420 567h1z"/>
<path d="M420 568h1zM420 568h1z"/>
<path d="M420 567h2zM420 567h2z"/>
<path d="M420 568h1zM420 568h1z"/>
<path d="M420 567h2zM420 567h2z"/>
<path d="M420 568h2zM420 568h1z"/>
<path d="M420 567h2zM420 567h2z"/>
<path d="M420 568h2zM420 568h2z"/>
<path d="M420 567h2zM420 567h2z"/>
<path d="M420 568h2zM420 568h2z"/>
<path d="M420 567h2zM420 567h2z"/>
<path d="M420 567h2zM420 567h2z"/>
<path d="M420 567h2zM420 567h2z"/>
<path d="M420 567l2 1zM420 567l2 1z"/>
<path d="M420 568h2zM420 568h2z"/>
<path d="M420 568h2zM420 568h2z"/>
<path d="M420 567h2zM420 567h2z"/>
<path d="M420 600h1zM420 600h1z"/>
<path d="M420 602h1zM420 602h1z"/>
<path d="M420 600h1zM420 600h1z"/>
<path d="M420 601h1zM420 601l1 1z"/>
<path d="M420 600h1zM420 600h1z"/>
<path d="M420 601h1zM420 601h1z"/>
<path d="M420 600h1zM420 600h1z"/>
<path d="M420 601h1zM420 601h1z"/>
<path d="M420 600h2zM420 600h2z"/>
<path d="M420 601h1zM420 601h1z"/>
<path d="M420 600h2zM420 600h2z"/>
<path d="M420 601h2zM420 601h1z"/>
<path d="M420 600h2zM420 600h2z"/>
<path d="M420 601h2zM420 601h2z"/>
<path d="M420 600l2 1zM420 600l2 1z"/>
<path d="M420 601h2zM420 601h2z"/>
<path d="M420 601h2zM420 601h2z"/>
<path d="M420 601h2zM420 601h2z"/>
<path d="M420 601h2zM420 601h2z"/>
<path d="M420 601h2zM420 601h2z"/>
<path d="M420 601h2zM420 601h2z"/>
<path d="M420 601h2zM420 601h2z"/>
<path d="M420 601h2zM420 601h2z"/>
</g>
<g fill="#000">
<path d="M486 628l1 2v-2l1 2h1v-2v4v-1h-3zM499 628v2h1v-2v2h1l1-2v3h-3zM515 628h2v3v-3h-1v2l-1 1z"/>
<path d="M513 628h1l1 3-2-1v-1h1v-1l-1 1zM513 630a.6 .6 0 0 0 1 0 .6 .6 0 0 0-1 0z"/>
</g>
<g font-size="8.2" fill="#ff7f00">
<text x="386" y="33">ЮНИТ-М300-Т</text>
<text x="375" y="41">Сборка сигналов (СС)</text>
</g>
<g font-size="5.4">
<text x="310" y="58">Вывод терминала</text>
<text x="308" y="70">Сигн.конт.газ.реле</text>
<text x="482" y="73">СС: ГЗ сигн</text>
<text x="307" y="82">Откл.конт.газ.реле</text>
<text x="308" y="93">Конт.струйн.реле</text>
<text x="310" y="105">Сраб. КИ ГЗоткл</text>
<text x="477" y="108">СС: Низ.изол. ГЗ</text>
<text x="310" y="117">Сраб. КИ ГЗсигн</text>
<text x="309" y="128">Сраб. КИ ГЗ РПН</text>
<text x="308" y="140">ЛО ГЗоткл / ЛО:</text>
<text x="471" y="142">СС: ГЗ заблокирована</text>
<text x="308" y="144">Заблокировано</text>
<text x="308" y="151">ЛО ГЗсигн / ЛО:</text>
<text x="308" y="156">Заблокировано</text>
<text x="307" y="163">ЛО ГЗ РПН / ЛО:</text>
<text x="308" y="167">Заблокировано</text>
<text x="310" y="177">Повыш. t масла</text>
<text x="313" y="189">Авар. t масла</text>
<text x="482" y="187">СС: ТЗ сигн</text>
<text x="308" y="200">Повыш. t обмотки</text>
<text x="311" y="212">Авар. t обмотки</text>
<text x="310" y="224">Сраб.датч.давл.</text>
<text x="312" y="235">Сраб. КИ ДТм</text>
<text x="477" y="239">СС: Низ.изол. ТЗ</text>
<text x="313" y="247">Сраб. КИ ДТо</text>
<text x="306" y="259">Сраб. КИ датч.давл.</text>
<text x="316" y="268">ЛО ДТм:</text>
<text x="308" y="273">Заблокировано</text>
<text x="472" y="274">СС:ТЗ заблокирована</text>
<text x="316" y="280">ЛО ДТо:</text>
<text x="308" y="284">Заблокировано</text>
<text x="317" y="291">ЛО РД:</text>
<text x="308" y="296">Заблокировано</text>
<text x="310" y="305">Выс.ур.масла тр.</text>
<text x="309" y="317">Низк.ур.масла тр.</text>
<text x="482" y="319">СС: ТС сигн</text>
<text x="308" y="329">Выс.ур.масла РПН</text>
<text x="307" y="340">Низк.ур.масла РПН</text>
<text x="308" y="352">Сраб.пред.клапана</text>
<text x="307" y="364">Сраб.отсеч.клапана</text>
<text x="309" y="375">Низк. t масла РПН</text>
<text x="308" y="389">Внеш.откл. от ЗДЗ</text>
<text x="479" y="389">СС: Внеш. откл</text>
<text x="307" y="401">Внеш.откл. от УРОВ</text>
<text x="310" y="414">Положение SA1</text>
<text x="480" y="418">СС: Вых.цепи</text>
<text x="483" y="423">разобраны</text>
<text x="310" y="427">Положение SA2</text>
<text x="310" y="441">Положение SA3</text>
<text x="310" y="454">Положение SA4</text>
<text x="310" y="467">Положение SA5</text>
<text x="310" y="482">Положение SG1</text>
<text x="476" y="482">СС: БИ выведены</text>
<text x="310" y="496">Положение SG2</text>
<text x="482" y="496">СС: ОТ сигн</text>
<text x="476" y="509">СС: Неисп. ОТ ГЗ</text>
<text x="314" y="512">ОТ цепей ГЗ</text>
<text x="310" y="527">ОТ цепей ТЗ, ТС</text>
<text x="472" y="524">СС: Неисп. ОТ ТЗ,ТС</text>
<text x="472" y="539">СС: Неисп. ОТ сигн. В</text>
<text x="309" y="542">ОТ цепей сигн. В</text>
<text x="309" y="569">ОТ цепей ЗДЗ НН</text>
<text x="478" y="572">СС: ОТ НН сигн</text>
<text x="307" y="582">ОТ цепей УРОВ НН</text>
<text x="316" y="596">ОТ ИЭУ ТН</text>
<text x="472" y="606">СС:</text>
<text x="481" y="606">П</text>
<text x="484" y="606">рев. вр. пер. КА</text>
<text x="311" y="607">КП / УВ: Прев.</text>
<text x="312" y="611">времени пер.</text>
<text x="308" y="624">Сигнал внешний 1</text>
<text x="308" y="636">Сигнал внешний 2</text>
<text x="471" y="631">СС:</text>
<text x="480" y="631">Общ</text>
<text x="489" y="631">. внеш</text>
<text x="502" y="631">.</text>
<text x="504" y="631">сигнал</text>
<text x="308" y="647">Сигнал внешний 3</text>
<text x="308" y="659">Сигнал внешний 4</text>
</g>
<g font-size="4.2">
<text x="411" y="70">1</text>
<text x="429" y="70">&amp;</text>
<text x="411" y="105">1</text>
<text x="429" y="105">&amp;</text>
<text x="411" y="142">1</text>
<text x="429" y="138">&amp;</text>
<text x="411" y="177">1</text>
<text x="429" y="183">&amp;</text>
<text x="411" y="235">1</text>
<text x="429" y="235">&amp;</text>
<text x="411" y="270">1</text>
<text x="429" y="270">&amp;</text>
<text x="411" y="305">1</text>
<text x="429" y="315">&amp;</text>
<text x="411" y="389">1</text>
<text x="429" y="385">&amp;</text>
<text x="361" y="414">1</text>
<text x="411" y="414">1</text>
<text x="429" y="417">&amp;</text>
<text x="361" y="427">1</text>
<text x="361" y="440">1</text>
<text x="361" y="454">1</text>
<text x="361" y="467">1</text>
<text x="429" y="479">&amp;</text>
<text x="361" y="482">1</text>
<text x="409" y="482">1</text>
<text x="454" y="489">1</text>
<text x="361" y="495">1</text>
<text x="429" y="505">&amp;</text>
<text x="362" y="512">1</text>
<text x="429" y="520">&amp;</text>
<text x="362" y="527">1</text>
<text x="429" y="536">&amp;</text>
<text x="362" y="542">1</text>
<text x="362" y="569">1</text>
<text x="408" y="569">1</text>
<text x="429" y="569">&amp;</text>
<text x="362" y="582">1</text>
<text x="362" y="596">1</text>
<text x="429" y="602">&amp;</text>
<text x="409" y="609">1</text>
<text x="409" y="624">1</text>
<text x="429" y="627">&amp;</text>
</g>
<g font-size="4.1">
<text x="373" y="405">SGF1</text>
<text x="373" y="419">SGF2</text>
<text x="373" y="432">SGF3</text>
<text x="373" y="445">SGF4</text>
<text x="373" y="459">SGF5</text>
<text x="373" y="474">SGF6</text>
<text x="373" y="487">SGF7</text>
<text x="375" y="504">SGF8</text>
<text x="375" y="519">SGF9</text>
<text x="374" y="534">SGF10</text>
<text x="374" y="561">SGF11</text>
<text x="374" y="574">SGF12</text>
<text x="374" y="587">SGF13</text>
</g>
<g font-size="2.9">
<text x="367" y="408">&quot;0&quot;</text>
<text x="373" y="410">0</text>
<text x="373" y="415">1</text>
<text x="367" y="422">&quot;0&quot;</text>
<text x="373" y="423">0</text>
<text x="373" y="428">1</text>
<text x="367" y="434">&quot;0&quot;</text>
<text x="373" y="437">0</text>
<text x="373" y="442">1</text>
<text x="367" y="448">&quot;0&quot;</text>
<text x="373" y="450">0</text>
<text x="373" y="455">1</text>
<text x="367" y="462">&quot;0&quot;</text>
<text x="373" y="463">0</text>
<text x="373" y="468">1</text>
<text x="367" y="477">&quot;0&quot;</text>
<text x="373" y="478">0</text>
<text x="373" y="483">1</text>
<text x="367" y="490">&quot;0&quot;</text>
<text x="373" y="492">0</text>
<text x="373" y="497">1</text>
<text x="368" y="507">&quot;0&quot;</text>
<text x="375" y="508">0</text>
<text x="375" y="513">1</text>
<text x="368" y="522">&quot;0&quot;</text>
<text x="375" y="523">0</text>
<text x="375" y="528">1</text>
<text x="368" y="537">&quot;0&quot;</text>
<text x="375" y="538">0</text>
<text x="375" y="543">1</text>
<text x="368" y="563">&quot;0&quot;</text>
<text x="375" y="565">0</text>
<text x="375" y="570">1</text>
<text x="368" y="577">&quot;0&quot;</text>
<text x="375" y="578">0</text>
<text x="375" y="583">1</text>
<text x="368" y="590">&quot;0&quot;</text>
<text x="375" y="592">0</text>
<text x="375" y="597">1</text>
</g>
</svg>
